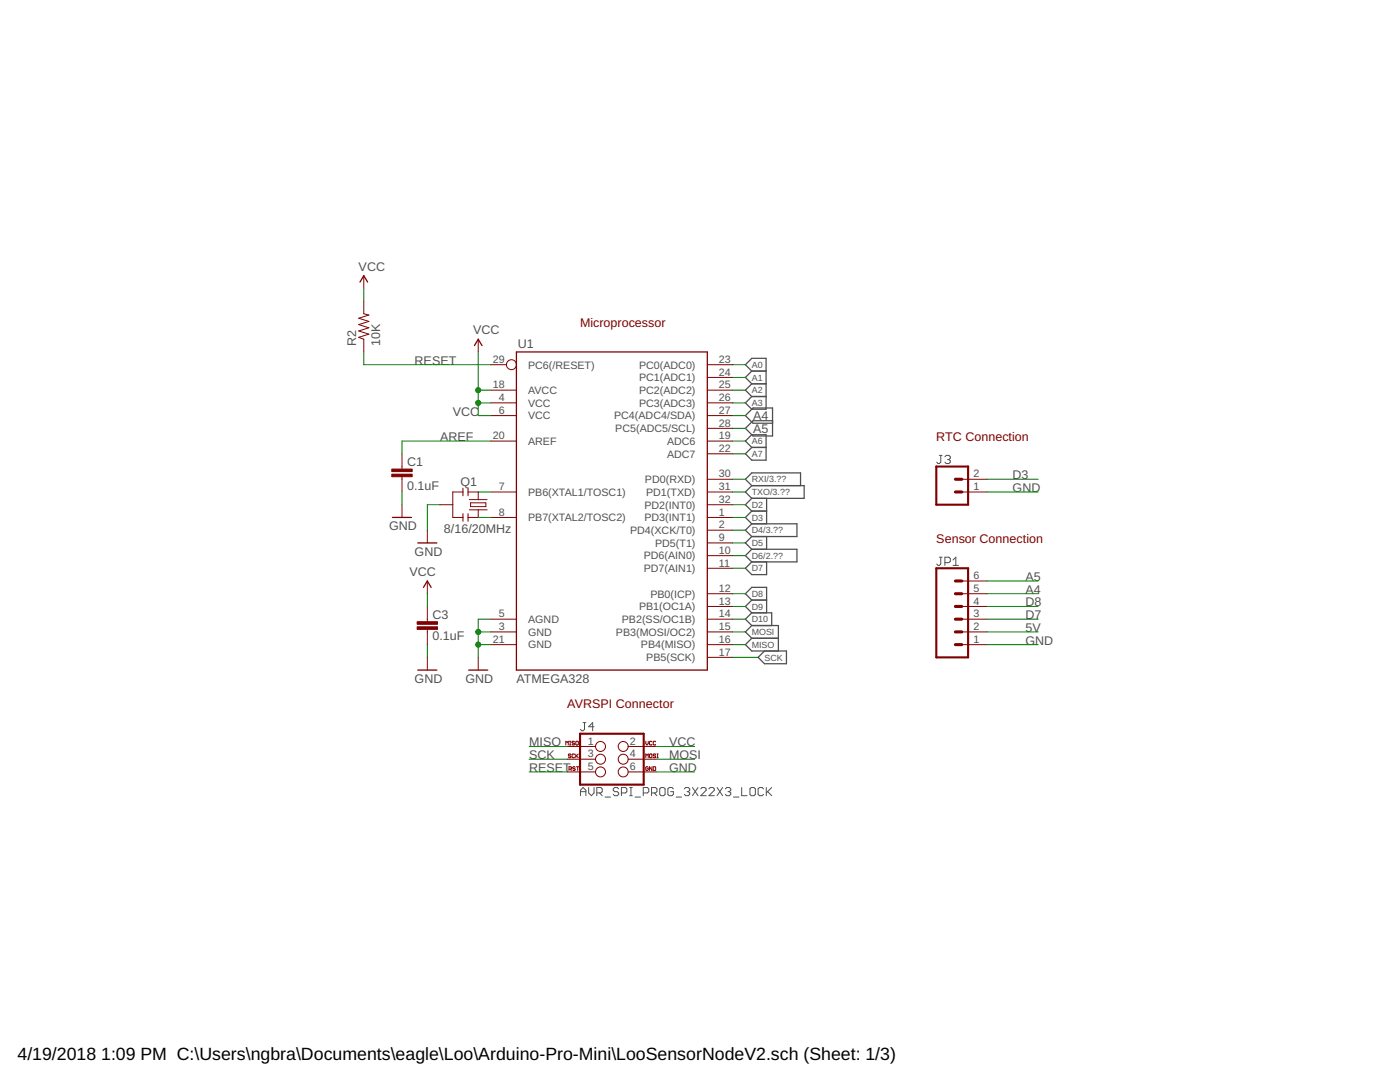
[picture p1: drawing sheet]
<svg xmlns="http://www.w3.org/2000/svg" width="279mm" height="216mm" viewBox="0 0 279 216" stroke-linecap="round" stroke-linejoin="round" font-family="sans-serif">
<g fill="none" stroke="#505050" stroke-width=".2">
<path d="M187.5 90.9h.5M187.7 90.9v1.3l-.2 .3h-.3l-.3-.3M188.6 91.1l.2-.2h.6l.3 .2v.3l-.3 .3M189.1 91.7h.3M189.4 91.7l.3 .3v.2l-.3 .3h-.6l-.2-.3M187.5 111.2h.5M187.7 111.2v1.3l-.2 .3h-.3l-.3-.3M188.6 112.3h.8l.3-.3v-.5l-.3-.3h-.8v1.6M190.2 112.8h1.1M190.2 111.7l.6-.5v1.6M115.8 158.8v-1.1l.6-.6 .5 .6v1.1M115.8 158h1.1"/>
<path d="M116.4 144.2h.5M116.6 144.2v1.3l-.2 .3h-.3l-.3-.3M117.5 157.1v1.1l.5 .6 .6-.6v-1.1M118.6 145h-1.1l.8-.8v1.6M119.1 158.2h.8l.3-.2v-.6l-.3-.3h-.8v1.7M119.7 158.2l.5 .6M120.8 159h1M123.5 157.4l-.3-.3h-.5l-.3 .3v.3l.3 .3h.5l.3 .2v.3l-.3 .3h-.5l-.3-.3M124 158.2h.8l.3-.2v-.6l-.3-.3h-.8v1.7M125.7 157.1h.5M125.7 158.8h.5M125.9 157.1v1.7"/>
<path d="M126.7 159h1.1M128.4 158.2h.8l.3-.2v-.6l-.3-.3h-.8v1.7M130 158.2h.8l.3-.2v-.6l-.3-.3h-.8v1.7M130.6 158.2l.5 .6M131.7 157.4l.2-.3h.6l.2 .3v1.1l-.2 .3h-.6l-.2-.3zM134.4 157.4l-.3-.3h-.5l-.3 .3v1.1l.3 .3h.5l.3-.3v-.5h-.6M134.9 159h1.1M136.6 157.4l.2-.3h.6l.2 .3v.3l-.2 .3M137.1 158h.3M137.4 158l.2 .2v.3l-.2 .3h-.6l-.2-.3M138.2 157.1l1.1 1.7M139.3 157.1l-1.1 1.7"/>
<path d="M139.8 157.4l.3-.3h.6l.2 .3v.3l-1.1 1.1h1.1M141.5 157.4l.3-.3h.5l.3 .3v.3l-1.1 1.1h1.1M143.1 157.1l1.1 1.7M144.2 157.1l-1.1 1.7M144.8 157.4l.2-.3h.6l.2 .3v.3l-.2 .3M145.3 158h.3M145.6 158l.2 .2v.3l-.2 .3h-.6l-.2-.3M146.4 159h1.1M148 157.1v1.7h1.1M149.9 157.1h.6l.2 .3v1.1l-.2 .3h-.6l-.2-.3v-1.1zM152.4 157.4l-.3-.3h-.5l-.3 .3v1.1l.3 .3h.5l.3-.3M152.9 157.1v1.7"/>
<path d="M153.2 158l.8 .8M154 157.1l-1.1 1.1"/>
</g>
<g fill="none" stroke="#505050" stroke-width=".25">
<path d="M150 74l-1.2-1.2 1.2-1.3h2.9v10.2h-2.9l-1.2-1.3 1.2-1.3M150 79.1h2.9M150 76.6l-1.2 1.3 1.2 1.2M150 76.6h2.9M150 74l-1.2 1.3 1.2 1.3M150 74h2.9M148.8 88l1.2-1.3h2.9v5.1h-2.9l-1.2-1.2 1.2-1.3zM150 96.9l-1.2 1.3 1.2 1.2M150 96.9h10.5v2.5h-10.5M150 99.4l-1.2 1.3 1.2 1.3M150 96.9l-1.2-1.3 1.2-1.2h9.8v2.5M150 89.3h2.9"/>
<path d="M153 99.4v5.1M154.2 83.9h-3.9l-1.5 1.6 1.5 1.5h3.9v-5.6h-3.9l-1.5 1.5 1.5 1.6h3.9M150 119.7l-1.2 1.3 1.2 1.3M150 119.7h3M150 112.1l-1.2 1.3 1.2 1.3h3v-2.6M150 119.7l-1.2-1.2 1.2-1.3h3v5.1M150 102h3M150 102l-1.2 1.3 1.2 1.2M150 104.5h9v2.6h-9M150 104.5l-1.2 1.3 1.2 1.3M150 109.6h9v2.5h-9M150 107.1l-1.2 1.2 1.2 1.3"/>
<path d="M150 109.6l-1.2 1.3 1.2 1.2M153 107.1v2.5M150 127.4l-1.2 1.2 1.2 1.3h7v2.5h-4.4l-1.3-1.2 1.3-1.3M150 127.4h5.3M150 124.8h5.3v5.1M150 124.8l-1.2 1.3 1.2 1.3M150 122.3h4v2.5M150 122.3l-1.2 1.2 1.2 1.3"/>
</g>
<g fill="none" stroke="#800000" stroke-width=".2">
<path d="M72.6 55v2.5M72.6 60.1v2.5l1 .3-2 .6 2 .6-2 .7 2 .6-2 .6 2 .7-2 .6 1 .4v2.5M95.4 67.7v2.5M98 77.9h5.1M98 72.8h3.1M141.2 77.9h5M141.2 75.3h5M141.2 72.8h5M80.2 90.6v3M80.2 95.1v3.1M92.4 98.2h-2v5.1h2M92.4 97.4v1.5"/>
<path d="M93.4 98.2h2v1.5M93.4 97.4v1.5M93.7 99.7h3.5M98 98.2h5.1M98 80.4h5.1M98 82.9h5.1M98 88h5.1M141.2 98.2h5M141.2 80.4h5M141.2 82.9h5M141.2 88h5M141.2 95.6h5"/>
<path d="M141.2 90.6h5M141.2 85.5h5M191.9 98.2h5.1M191.9 95.6h5.1M80.2 100.7v2.6M85.3 105.8v2.5M85.3 115.9v2.6M87.8 100.7h2.6M92.4 102.5v1.5M93.4 102.5v1.5M93.7 101.7h3.5M93.9 100.3h3.1v.8h-3.1z"/>
<path d="M95.4 101.7v1.6h-2M98 103.3h5.1M141.2 103.3h5M141.2 118.5h5M141.2 113.4h5M141.2 110.9h5M141.2 108.3h5M141.2 105.8h5M141.2 100.7h5M191.9 118.5h5.1M191.9 115.9h5.1M85.3 121v3.1"/>
<path d="M85.3 125.6v3M85.3 131.2v2.5M95.4 131.2v2.5M98 126.1h5.1M98 128.6h5.1M98 123.5h5.1M141.2 131.2h5M141.2 126.1h5M141.2 128.6h5M141.2 123.5h5M141.2 121h5M191.9 126.1h5.1"/>
<path d="M191.9 128.6h5.1M191.9 123.5h5.1M191.9 121h5.1M112.9 148.7v-.8l.3 .3 .2-.3v.8M113.2 148.9h5.7M113.2 151.5h5.7M113.2 154h5.7M113.6 153.5l.4-.1-.1-.4h-.3v.7M113.7 148.7h.2M113.7 147.9h.2M113.8 153.5l.2 .2M113.8 147.9v.8"/>
<path d="M113.9 150.6l-.1-.1-.4 .1 .2 .2 .3 .1-.1 .3-.4-.1M114.7 150.6l-.2-.1-.3 .1v.5l.1 .1 .4-.1M114.7 148l-.2-.1-.3 .1 .1 .3 .4 .1-.2 .3-.3-.2M114.8 153.1l-.4-.1-.1 .2 .4 .2 .1 .2-.1 .1-.4-.1M114.9 150.5v.7M115 153h.5M115 147.9l.4 .1-.1 .7-.4-.2zM115 150.8l.4 .4M115.3 153v.7M115.4 150.5l-.5 .4M125.3 148.9h5.7M125.3 151.5h5.7"/>
<path d="M125.3 154h5.7M128.9 147.9v.5l.2 .3 .3-.3v-.5M128.9 151.2v-.7l.2 .2 .3-.2v.7M129.4 153.1l-.2-.1-.3 .1 .1 .6 .4-.1v-.2h-.3M129.8 150.5l.3 .1-.1 .6-.4-.1zM130.1 148l-.1-.1-.4 .1v.5l.2 .2 .3-.2M130.1 153v.7l-.5-.7v.7M130.4 153l.5 .1-.2 .6h-.3zM130.9 150.6l-.2-.1-.3 .1 .1 .2 .4 .1-.2 .3-.3-.1M130.9 148l-.2-.1-.3 .1v.5l.1 .2 .4-.2M131.1 150.5h.3M131.1 151.2h.3"/>
<path d="M131.2 150.5v.7"/>
<circle cx="102.1" cy="72.8" r=".99"/>
<circle cx="119.8" cy="151.5" r=".99"/>
<circle cx="119.8" cy="149" r=".99"/>
<circle cx="119.8" cy="154" r=".99"/>
<circle cx="124.4" cy="151.5" r=".99"/>
<circle cx="124.4" cy="149" r=".99"/>
<circle cx="124.4" cy="154" r=".99"/>
</g>
<g fill="#800000" stroke="#800000" stroke-width=".2">
<path d="M83.2 124.1h4.1v.5h-4.1z"/>
<path d="M83.2 125.1h4.1v.5h-4.1z"/>
<path d="M78.2 93.6h4.1v.5h-4.1z"/>
<path d="M78.2 94.6h4.1v.5h-4.1z"/>
</g>
<path d="M71.8 56.3l.8-1.3 .8 1.3M94.7 69l.7-1.3 .8 1.3M103.1 70.2h38.1v63.5h-38.1zM78.3 103.3h3.8M83.4 108.3h3.8M84.5 117.2l.8-1.3 .7 1.3M83.4 133.7h3.8M93.5 133.7h3.8" fill="none" stroke="#800000" stroke-width=".25"/>
<path d="M186.9 93.1h6.3v7.6h-6.3zM186.9 113.4h6.3v17.8h-6.3zM115.8 146.4h12.7v10.2h-12.7z" fill="none" stroke="#800000" stroke-width=".42"/>
<path d="M190.7 95.6h1.2M190.7 98.2h1.2M190.7 118.5h1.2M190.7 115.9h1.2M190.7 123.5h1.2M190.7 126.1h1.2M190.7 128.6h1.2M190.7 121h1.2" fill="none" stroke="#800000" stroke-width=".61"/>
<g fill="none" stroke="#008000" stroke-width=".2">
<path d="M72.6 57.5v2.6M72.6 70.2v2.6h25.4M95.4 70.2v12.7h2.6M95.4 77.9h2.6M146.2 72.8h2.6M146.2 77.9h2.6M146.2 75.3h2.6M80.2 98.2v2.5M95.4 98.2h2.6M95.4 80.4h2.6M98 88h-17.8v2.6M146.2 98.2h2.6"/>
<path d="M146.2 88h2.6M146.2 80.4h2.6M146.2 82.9h2.6M146.2 85.5h2.6M146.2 95.6h2.6M146.2 90.6h2.6M197 98.2h10.2M197 95.6h10.2M85.3 118.5v2.5M87.8 100.7h-2.5v5.1M95.4 103.3h2.6M146.2 100.7h2.6"/>
<path d="M146.2 118.5h2.6M146.2 103.3h2.6M146.2 105.8h2.6M146.2 108.3h2.6M146.2 110.9h2.6M146.2 113.4h2.6M197 118.5h10.2M197 115.9h10.2M85.3 128.6v2.6M95.4 126.1h2.6M95.4 128.6h2.6M98 123.5h-2.6v7.7"/>
<path d="M146.2 123.5h2.6M146.2 126.1h2.6M146.2 128.6h2.6M146.2 131.2h5.1M146.2 121h2.6M197 123.5h10.2M197 126.1h10.2M197 128.6h10.2M197 121h10.2M105.6 154h7.6M105.6 151.5h7.6M105.6 148.9h7.6"/>
<path d="M131 154h7.6M131 151.5h7.6M131 148.9h7.6"/>
</g>
<g fill="#008000" stroke="#008000" stroke-width=".2">
<circle cx="95.4" cy="126.1" r=".51"/>
<circle cx="95.4" cy="128.6" r=".51"/>
<circle cx="95.4" cy="77.9" r=".51"/>
<circle cx="95.4" cy="80.4" r=".51"/>
</g>
<g font-size="3.5">
<text x="3.5" y="211.4">4/19/2018</text>
<text x="20.2" y="211.4">1:09 PM C:\Users\ngbra\Documents\eagle\Loo\Arduino-Pro-Mini\LooSensorNodeV2.sch (Sheet: 1/3)</text>
</g>
<g font-size="2.5" fill="#505050">
<text x="71.6" y="54">VCC</text>
<text x="71.1" y="69" transform="rotate(-90 71.1 69)">R2</text>
<text x="75.9" y="69" transform="rotate(-90 75.9 69)">10K</text>
<text x="94.4" y="66.7">VCC</text>
<text x="103.3" y="69.5">U1</text>
<text x="82.8" y="72.8">RESET</text>
<text x="90.4" y="82.9">VCC</text>
<text x="150.3" y="83.8">A4</text>
<text x="87.8" y="88">AREF</text>
<text x="150.3" y="86.4">A5</text>
<text x="81.2" y="93">C1</text>
<text x="202.1" y="95.6">D3</text>
<text x="81.2" y="97.8">0.1uF</text>
<text x="91.9" y="96.9">Q1</text>
<text x="202.1" y="98.2">GND</text>
<text x="77.7" y="105.8">GND</text>
<text x="88.6" y="106.3">8/16/20MHz</text>
<text x="82.8" y="110.9">GND</text>
<text x="81.7" y="114.9">VCC</text>
<text x="204.6" y="115.9">A5</text>
<text x="204.6" y="118.5">A4</text>
<text x="86.3" y="123.4">C3</text>
<text x="204.6" y="121">D8</text>
<text x="204.6" y="123.6">D7</text>
<text x="86.3" y="127.7">0.1uF</text>
<text x="204.6" y="128.6">GND</text>
<text x="204.6" y="126.1">5V</text>
<text x="82.8" y="136.3">GND</text>
<text x="92.9" y="136.3">GND</text>
<text x="103.1" y="136.3">ATMEGA328</text>
<text x="105.6" y="148.9">MISO</text>
<text x="133.5" y="148.9">VCC</text>
<text x="105.6" y="154">RESET</text>
<text x="105.6" y="151.5">SCK</text>
<text x="133.5" y="154">GND</text>
<text x="133.5" y="151.5">MOSI</text>
</g>
<g font-size="2.5" fill="#800000">
<text x="115.8" y="65.2">Microprocessor</text>
<text x="186.9" y="88">RTC Connection</text>
<text x="186.9" y="108.3">Sensor Connection</text>
<text x="113.2" y="141.3">AVRSPI Connector</text>
</g>
<g font-size="2.1" fill="#505050">
<text x="98.4" y="77.5">18</text>
<text x="98.4" y="72.4">29</text>
<text x="105.4" y="73.5">PC6(/RESET)</text>
<text x="127.5" y="76.1">PC1(ADC1)</text>
<text x="127.5" y="73.5">PC0(ADC0)</text>
<text x="143.5" y="77.5">25</text>
<text x="143.5" y="75">24</text>
<text x="143.5" y="72.4">23</text>
<text x="99.5" y="80">4</text>
<text x="99.5" y="82.6">6</text>
<text x="105.4" y="81.2">VCC</text>
<text x="105.4" y="83.7">VCC</text>
<text x="105.4" y="78.6">AVCC</text>
<text x="122.6" y="83.7">PC4(ADC4/SDA)</text>
<text x="127.5" y="81.2">PC3(ADC3)</text>
<text x="127.5" y="78.6">PC2(ADC2)</text>
<text x="143.5" y="82.6">27</text>
<text x="143.5" y="80">26</text>
<text x="98.4" y="87.7">20</text>
<text x="105.4" y="88.8">AREF</text>
<text x="122.8" y="86.2">PC5(ADC5/SCL)</text>
<text x="133.1" y="88.8">ADC6</text>
<text x="143.5" y="87.7">19</text>
<text x="143.5" y="85.1">28</text>
<text x="133.1" y="91.3">ADC7</text>
<text x="143.5" y="95.3">30</text>
<text x="143.5" y="90.2">22</text>
<text x="194.3" y="95.3">2</text>
<text x="99.5" y="97.8">7</text>
<text x="105.4" y="98.9">PB6(XTAL1/TOSC1)</text>
<text x="128.6" y="101.5">PD2(INT0)</text>
<text x="128.7" y="96.4">PD0(RXD)</text>
<text x="129" y="98.9">PD1(TXD)</text>
<text x="143.5" y="100.3">32</text>
<text x="143.5" y="97.8">31</text>
<text x="194.3" y="97.8">1</text>
<text x="99.5" y="102.9">8</text>
<text x="105.4" y="104">PB7(XTAL2/TOSC2)</text>
<text x="125.8" y="106.5">PD4(XCK/T0)</text>
<text x="128.6" y="104">PD3(INT1)</text>
<text x="143.5" y="108">9</text>
<text x="143.5" y="105.4">2</text>
<text x="143.5" y="102.9">1</text>
<text x="128.5" y="111.6">PD6(AIN0)</text>
<text x="130.7" y="109.1">PD5(T1)</text>
<text x="143.5" y="113">11</text>
<text x="143.5" y="110.5">10</text>
<text x="128.5" y="114.2">PD7(AIN1)</text>
<text x="129.8" y="119.2">PB0(ICP)</text>
<text x="143.5" y="118.1">12</text>
<text x="194.3" y="118.1">5</text>
<text x="194.3" y="115.6">6</text>
<text x="99.5" y="125.7">3</text>
<text x="99.5" y="123.2">5</text>
<text x="105.4" y="124.3">AGND</text>
<text x="124.1" y="124.3">PB2(SS/OC1B)</text>
<text x="127.5" y="121.8">PB1(OC1A)</text>
<text x="143.5" y="125.7">15</text>
<text x="143.5" y="123.2">14</text>
<text x="143.5" y="120.7">13</text>
<text x="194.3" y="125.7">2</text>
<text x="194.3" y="123.2">3</text>
<text x="194.3" y="120.7">4</text>
<text x="98.4" y="128.3">21</text>
<text x="105.4" y="126.9">GND</text>
<text x="105.4" y="129.4">GND</text>
<text x="122.9" y="126.9">PB3(MOSI/OC2)</text>
<text x="127.9" y="129.4">PB4(MISO)</text>
<text x="129" y="131.9">PB5(SCK)</text>
<text x="143.5" y="130.8">17</text>
<text x="143.5" y="128.3">16</text>
<text x="194.3" y="128.3">1</text>
<text x="117.3" y="148.6">1</text>
<text x="125.7" y="148.6">2</text>
<text x="117.3" y="151.1">3</text>
<text x="117.3" y="153.7">5</text>
<text x="125.7" y="151.1">4</text>
<text x="125.7" y="153.7">6</text>
</g>
<g font-size="1.8" fill="#505050">
<text x="150" y="75.9">A1</text>
<text x="150" y="73.4">A0</text>
<text x="150" y="81">A3</text>
<text x="150" y="78.5">A2</text>
<text x="150" y="88.6">A6</text>
<text x="150" y="91.2">A7</text>
<text x="150" y="98.8">TXO/3.??</text>
<text x="150" y="101.3">D2</text>
<text x="150" y="96.3">RXI/3.??</text>
<text x="150" y="103.9">D3</text>
<text x="150" y="106.4">D4/3.??</text>
<text x="150" y="109">D5</text>
<text x="150" y="111.5">D6/2.??</text>
<text x="150" y="119.1">D8</text>
<text x="150" y="114">D7</text>
<text x="150" y="121.7">D9</text>
<text x="150" y="124.2">D10</text>
<text x="150" y="129.3">MISO</text>
<text x="150" y="126.7">MOSI</text>
<text x="152.6" y="131.8">SCK</text>
</g>
</svg>
